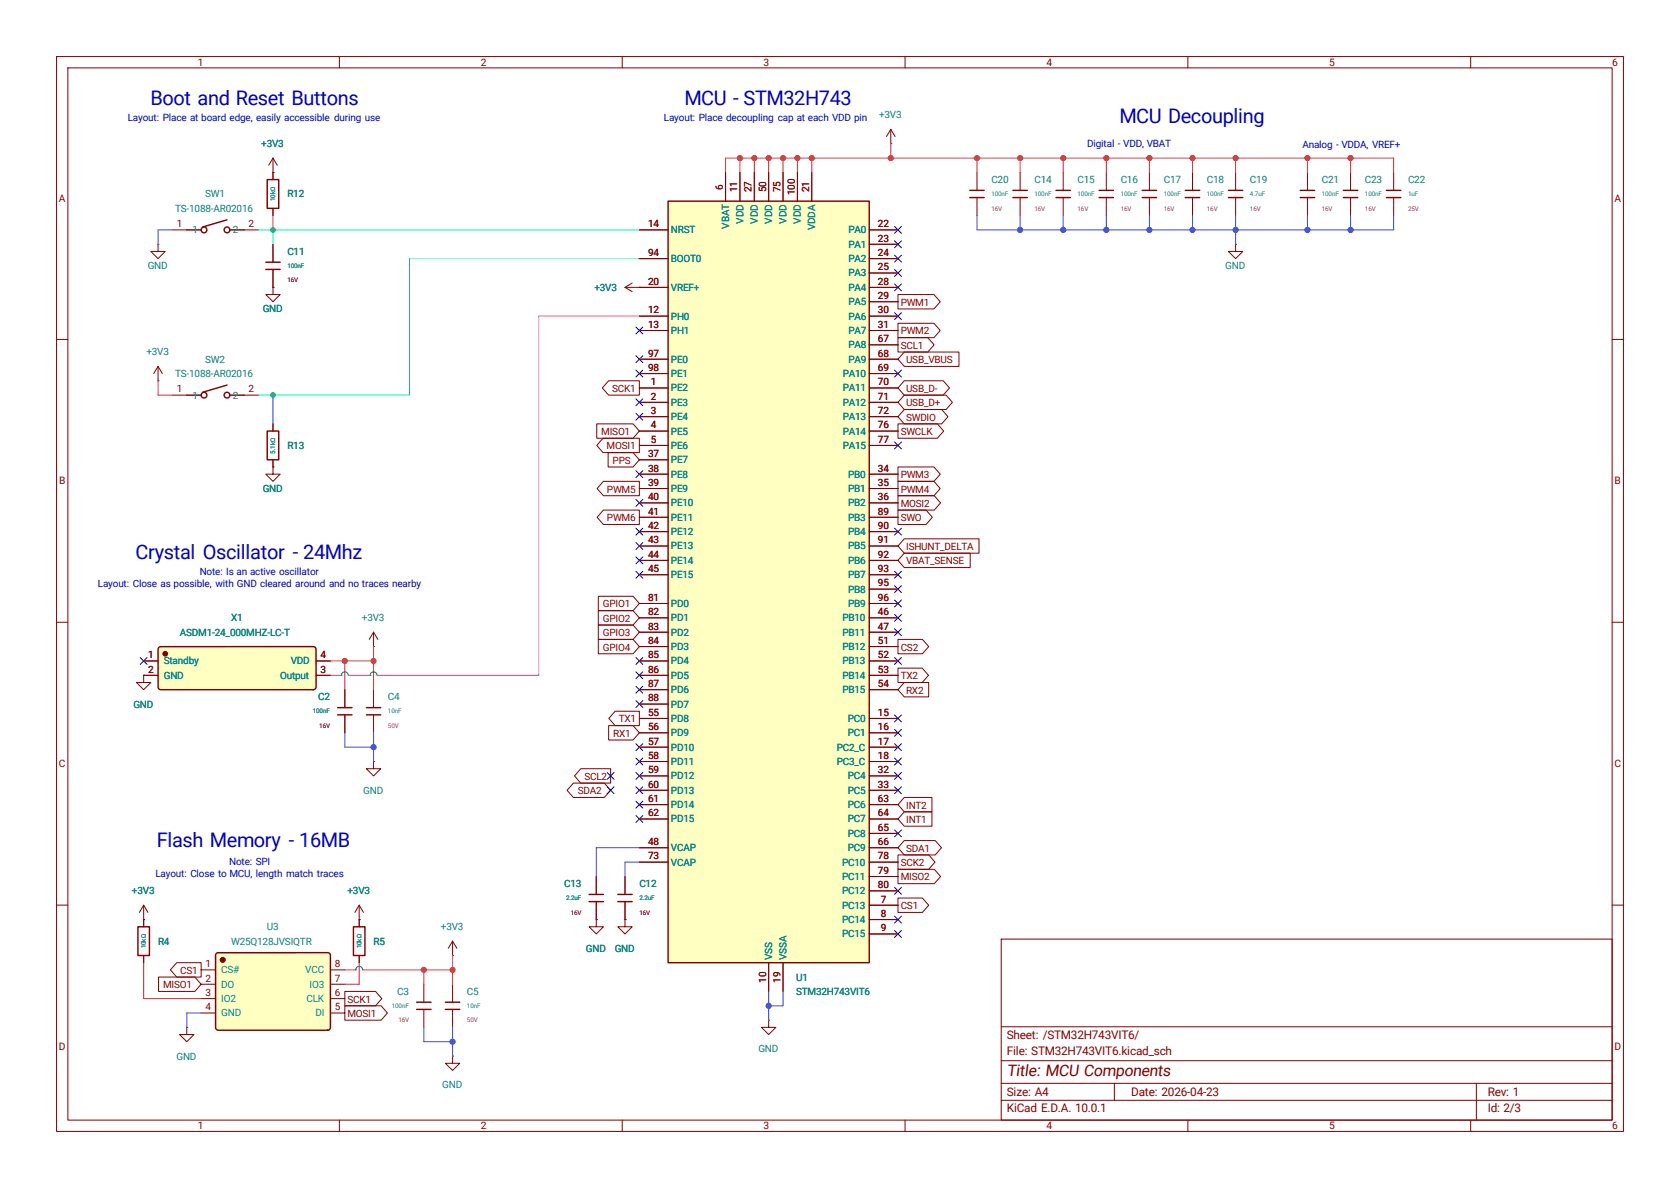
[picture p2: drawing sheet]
<svg xmlns="http://www.w3.org/2000/svg" width="297mm" height="210mm" viewBox="0 0 297 210" stroke-linecap="round" stroke-linejoin="round" font-family="sans-serif">
<g fill="none" stroke="#840000" stroke-width=".18">
<path d="M10 10h277v190h-277zM12 12h273v186h-273zM60 10v2M110 10v2M160 10v2M210 10v2M260 10v2M172.7 30.5v3.2M172.7 34.9v3.2M188 30.5v3.2M188 34.9v3.2M195.6 30.5v3.2"/>
<path d="M195.6 34.9v3.2M10 60h2M285 60h2M10 110h2M285 110h2M110.5 154.9v3.2M110.5 159.4v3.2M10 160h2M63.5 162.6v1.2M63.5 168.9v1.3M110.5 162.6v1.2h1.3l-1.3 1.3-1.3-1.3h1.3M110.5 162.6h.1"/>
<path d="M177 166h108v32h-108zM285 160h2M60 198v2M110 198v2M135.9 180.3v1.3h1.3l-1.3 1.3-1.3-1.3h1.3M135.9 180.3h.1M160 198v2M177 194.5h108M177 191.5h108M177 187.5h108M177 181.5h108M197 191.5v3"/>
<path d="M210 198v2M260 198v2M261 191.5v6.5"/>
</g>
<path d="M171.4 33.7h2.6M171.4 34.9h2.6M186.7 33.7h2.5M186.7 34.9h2.5M194.3 33.7h2.5M194.3 34.9h2.5M109.2 158.1h2.6M109.2 159.4h2.6M62.5 163.8h2v5.1h-2z" fill="none" stroke="#840000" stroke-width=".25"/>
<path d="M118.1 35.6h35.6v134.6h-35.6z" fill="#ffffc2"/>
<g fill="none" stroke="#840000" stroke-width=".25">
<path d="M118.1 35.6h35.6v134.6h-35.6zM217.2 33.7h2.5M217.2 34.9h2.5M245.1 33.7h2.5M245.1 34.9h2.5M33 69.9h2.6M40.1 68.1l-4.3 1.2M40.6 69.9h2.6M47.2 76.2h2.1v5.1h-2.1zM104.1 158.1h2.6M104.1 159.4h2.6M73.7 177.2h2.5"/>
<path d="M73.7 178.4h2.5"/>
<circle cx="36.1" cy="69.9" r=".51"/>
<circle cx="40.1" cy="69.9" r=".51"/>
</g>
<g fill="none" stroke="#840000" stroke-width=".18">
<path d="M128.3 30.5v5.1M130.8 30.5v5.1M133.3 30.5v5.1M135.9 30.5v5.1M138.4 30.5v5.1M141 30.5v5.1M143.5 30.5v5.1M218.4 30.5v3.2M218.4 34.9v3.2M246.4 30.5v3.2M246.4 34.9v3.2M27.9 43.2v1.3h1.3l-1.3 1.2-1.2-1.2h1.2"/>
<path d="M27.9 43.2h.1M48.3 50.8v1.3h1.2l-1.2 1.2-1.3-1.2h1.3M48.3 50.8h.1M110.5 50.8h7.6M110.5 50.8l1.3 .8M111.8 50l-1.3 .8M113 50.8h.1M113 55.9h5.1M113 58.4h5.1M113 40.6h5.1M113 45.7h5.1M153.7 55.9h5"/>
<path d="M153.7 58.4h5M153.7 40.6h5M153.7 50.8h5M153.7 43.2h5M153.7 45.7h5M153.7 48.3h5M153.7 53.3h5M27.9 67.3h.1M27.9 64.8l.8 1.2M27.9 64.8l-.7 1.2M27.9 64.8v2.5M30.5 69.9h2.5"/>
<path d="M43.2 69.9h2.5M48.3 74.9v1.3M113 68.6h5.1M113 71.1h5.1M113 73.7h5.1M113 76.2h5.1M113 78.7h5.1M113 63.5h5.1M113 66h5.1M153.7 68.6h5M153.7 71.1h5M153.7 73.7h5"/>
<path d="M153.7 76.2h5M153.7 78.7h5M153.7 61h5M153.7 63.5h5M153.7 66h5M48.3 82.6v1.2h1.2l-1.2 1.3-1.3-1.3h1.3M48.3 82.6h.1M48.3 81.3v1.3M113 83.8h5.1M113 86.4h5.1M113 88.9h5.1M113 81.3h5.1"/>
<path d="M113 91.4h5.1M113 94h5.1M113 96.5h5.1M113 99.1h5.1M153.7 83.8h5M153.7 86.4h5M153.7 88.9h5M153.7 91.4h5M153.7 94h5M153.7 96.5h5M153.7 99.1h5M113 101.6h5.1"/>
<path d="M113 109.2h5.1M113 111.8h5.1M113 114.3h5.1M113 116.8h5.1M113 119.4h5.1M113 106.7h5.1M153.7 101.6h5M153.7 109.2h5M153.7 111.8h5M153.7 114.3h5M153.7 116.8h5M153.7 119.4h5"/>
<path d="M153.7 106.7h5M153.7 104.1h5M113 127h5.1M113 129.5h5.1M113 132.1h5.1M113 134.6h5.1M113 137.2h5.1M113 139.7h5.1M113 121.9h5.1M113 124.5h5.1M153.7 127h5M153.7 129.5h5"/>
<path d="M153.7 132.1h5M153.7 134.6h5M153.7 137.2h5M153.7 139.7h5M153.7 121.9h5M105.4 154.9v3.2M105.4 159.4v3.2M113 149.9h5.1M113 142.2h5.1M113 144.8h5.1M113 152.4h5.1M153.7 149.9h5"/>
<path d="M153.7 142.2h5M153.7 144.8h5M153.7 147.3h5M153.7 152.4h5M153.7 154.9h5M153.7 157.5h5M74.9 174v3.2M74.9 178.4v3.2M105.4 162.6v1.2h1.3l-1.3 1.3-1.3-1.3h1.3M105.4 162.6h.1M135.9 170.2v5.1M138.4 170.2v5.1"/>
<path d="M153.7 160h5M153.7 162.6h5M153.7 165.1h5M80 186.7v1.3h1.3l-1.3 1.2-1.3-1.2h1.3M80 186.7h.1"/>
</g>
<path d="M28.1 114.4l.2-.1h27.2l.4 .4v6.7a.51 .51 0 0 1-.5 .5h-27.1l-.4-.4v-6.7z" fill="#ffffc2"/>
<circle cx="29.2" cy="115.6" r=".38" fill="#840000" stroke="#840000" stroke-width=".25"/>
<g fill="none" stroke="#840000" stroke-width=".25">
<path d="M40.1 38.9l-4.3 1.2M47.2 31.8h2.1v5h-2.1zM201.9 33.7h2.6M201.9 34.9h2.6M209.5 33.7h2.6M209.5 34.9h2.6M33 40.6h2.6M40.6 40.6h2.6M47 46.4h2.5M47 47.6h2.5M28.1 114.4l.2-.1h27.2l.4 .4v6.7a.51 .51 0 0 1-.5 .5h-27.1l-.4-.4v-6.7zM59.7 125.1h2.5"/>
<path d="M59.7 126.4h2.5M64.8 125.1h2.5M64.8 126.4h2.5M24.4 163.8h2v5.1h-2zM78.7 177.2h2.6M78.7 178.4h2.6"/>
<circle cx="36.1" cy="40.6" r=".51"/>
<circle cx="40.1" cy="40.6" r=".51"/>
</g>
<g fill="none" stroke="#840000" stroke-width=".18">
<path d="M48.3 30.5h.1M48.3 27.9v3.9M48.3 36.8v1.3M48.3 27.9l.7 1.3M48.3 27.9l-.8 1.3M157.5 25.4h.1M157.5 22.9l-.8 1.2M157.5 22.9l.7 1.2M157.5 22.9v2.5M203.2 30.5v3.2M203.2 34.9v3.2M210.8 30.5v3.2"/>
<path d="M210.8 34.9v3.2M30.5 40.6h2.5M43.2 40.6h2.5M48.3 43.2v3.2M48.3 47.6v3.2M25.4 119.4v1.3h1.3l-1.3 1.2-1.3-1.2h1.3M25.4 119.4h.1M25.4 116.8h2.5M25.4 119.4h2.5M55.9 116.8h2.5M55.9 119.4h2.5M66 114.3h.1"/>
<path d="M66 111.8l-.7 1.2M66 111.8l.8 1.2M66 111.8v2.5M61 121.9v3.2M61 126.4v3.1M66 134.6v1.3h1.3l-1.3 1.3-1.2-1.3h1.2M66 134.6h.1M66 121.9v3.2M66 126.4v3.1M25.4 162.6h.1M25.4 160l-.8 1.3M25.4 160l.8 1.3"/>
<path d="M25.4 160v3.8M25.4 168.9v1.3M63.5 162.6h.1M63.5 160l-.8 1.3M63.5 160l.8 1.3M63.5 160v2.6M80 168.9h.1M80 166.4v2.5M80 174v3.2M80 178.4v3.2M80 166.4l-.8 1.2M80 166.4l.8 1.2"/>
<path d="M33 181.6v1.3h1.3l-1.3 1.3-1.3-1.3h1.3M33 181.6h.1"/>
</g>
<path d="M38.2 168.6l.3-.2 19.7 .1 .2 .3v12.8a.51 .51 0 0 1-.5 .5l-19.6-.1-.2-.3v-12.8z" fill="#ffffc2"/>
<circle cx="39.4" cy="169.7" r=".38" fill="#840000" stroke="#840000" stroke-width=".25"/>
<path d="M179.1 33.7h2.5M179.1 34.9h2.5M229.9 33.7h2.5M229.9 34.9h2.5M237.5 33.7h2.5M237.5 34.9h2.5M38.2 168.6l.3-.2 19.7 .1 .2 .3v12.8a.51 .51 0 0 1-.5 .5l-19.6-.1-.2-.3v-12.8z" fill="none" stroke="#840000" stroke-width=".25"/>
<g fill="none" stroke="#840000" stroke-width=".18">
<path d="M48.3 30.5h.1M48.3 30.5v1.3M48.3 36.8v1.3M128.3 30.5v5.1M130.8 30.5v5.1M133.3 30.5v5.1M135.9 30.5v5.1M138.4 30.5v5.1M141 30.5v5.1M143.5 30.5v5.1M180.3 30.5v3.2M180.3 34.9v3.2"/>
<path d="M231.1 30.5v3.2M231.1 34.9v3.2M238.8 30.5v3.2M238.8 34.9v3.2M48.3 50.8h.1M48.3 43.2v3.2M48.3 47.6v3.2M113 50.8h.1M113 55.9h5.1M113 58.4h5.1M113 40.6h5.1M113 50.8h5.1"/>
<path d="M113 45.7h5.1M153.7 55.9h5M153.7 58.4h5M153.7 40.6h5M153.7 50.8h5M153.7 43.2h5M153.7 45.7h5M153.7 48.3h5M153.7 53.3h5M158.7 52.1h6.4l1.1 1.2-1.1 1.3h-6.4zM158.7 59.7h5.3l1.1 1.3-1.1 1.2h-5.3zM158.7 57.1h6.4l1.1 1.3-1.1 1.3h-6.4z"/>
<path d="M218.4 43.2v1.3h-1.2l1.2 1.2 1.3-1.2h-1.3M218.4 43.2h.1M48.3 74.9v1.3M105.5 74.9h6.4l1.1 1.3-1.1 1.3h-6.4zM106.6 77.5h6.4v2.5h-6.4l-1.1-1.3zM107.6 67.3h5.4v2.6h-5.4l-1.1-1.3zM113 68.6h5.1M113 71.1h5.1M113 73.7h5.1M113 76.2h5.1M113 78.7h5.1M113 63.5h5.1"/>
<path d="M113 66h5.1M153.7 68.6h5M153.7 71.1h5M153.7 73.7h5M153.7 76.2h5M153.7 78.7h5M153.7 61h5M153.7 63.5h5M153.7 66h5M158.7 74.9h7l1.1 1.3-1.1 1.3h-7zM159.9 72.4h6.6l1.1 1.3-1.1 1.2h-6.6l-1.2-1.2zM159.9 67.3h6.8l1.2 1.3-1.2 1.3h-6.8l-1.2-1.3z"/>
<path d="M159.9 69.8h7.4l1.1 1.3-1.1 1.3h-7.4l-1.2-1.3zM159.9 62.2h9.6v2.6h-9.6l-1.2-1.3zM48.3 82.6h.1M48.3 81.3v1.3M106.7 90.2h6.3v2.5h-6.3l-1.1-1.3zM106.7 85.1h6.3v2.5h-6.3l-1.1-1.2zM107.5 80h4.4l1.1 1.3-1.1 1.3h-4.4zM113 83.8h5.1M113 86.4h5.1M113 88.9h5.1M113 81.3h5.1M113 91.4h5.1"/>
<path d="M113 94h5.1M113 96.5h5.1M113 99.1h5.1M153.7 83.8h5M153.7 86.4h5M153.7 88.9h5M153.7 91.4h5M153.7 94h5M153.7 96.5h5M153.7 99.1h5M158.7 87.6h6.5l1.1 1.3-1.1 1.3h-6.5zM158.7 82.5h6.4l1.1 1.3-1.1 1.3h-6.4z"/>
<path d="M158.7 90.2h5l1.1 1.2-1.1 1.3h-5zM158.7 85.1h6.4l1.1 1.3-1.1 1.2h-6.4zM159.9 95.2h13.2v2.6h-13.2l-1.2-1.3zM159.9 97.8h11.6v2.5h-11.6l-1.2-1.2zM25.4 119.4h.1M25.4 116.8h2.5M25.4 119.4h2.5M55.9 116.8h2.5M55.9 119.4h2.5M105.8 105.4h6.1l1.1 1.3-1.1 1.3h-6.1zM105.8 113h6.1l1.1 1.3-1.1 1.3h-6.1zM105.8 107.9h6.1l1.1 1.3-1.1 1.3h-6.1z"/>
<path d="M105.8 110.5h6.1l1.1 1.3-1.1 1.2h-6.1zM113 101.6h5.1M113 109.2h5.1M113 111.8h5.1M113 114.3h5.1M113 116.8h5.1M113 119.4h5.1M113 106.7h5.1M153.7 101.6h5M153.7 109.2h5M153.7 111.8h5M153.7 114.3h5"/>
<path d="M153.7 116.8h5M153.7 119.4h5M153.7 106.7h5M153.7 104.1h5M158.7 118.1h4.3l1.1 1.3-1.1 1.3h-4.3zM158.7 113h4.4l1.1 1.3-1.1 1.3h-4.4zM61 121.9v3.2M61 126.4v3.1M101.4 138.4h5.4l1.1 1.3-1.1 1.3h-5.4l-1.1-1.3zM102.7 135.9h5.2v2.5h-5.2l-1.1-1.2zM107.6 128.3h4.3l1.1 1.2-1.1 1.3h-4.3zM108.7 125.7h4.3v2.6h-4.3l-1.1-1.3z"/>
<path d="M113 127h5.1M113 129.5h5.1M113 132.1h5.1M113 134.6h5.1M113 137.2h5.1M113 139.7h5.1M113 121.9h5.1M113 124.5h5.1M153.7 127h5M153.7 129.5h5M153.7 132.1h5M153.7 134.6h5"/>
<path d="M153.7 137.2h5M153.7 139.7h5M153.7 121.9h5M159.9 120.6h4.3v2.6h-4.3l-1.2-1.3zM105.4 154.9v3.2M105.4 159.4v3.2M110.5 154.9v3.2M110.5 159.4v3.2M113 149.9h5.1M113 142.2h5.1M113 144.8h5.1M113 152.4h5.1"/>
<path d="M153.7 149.9h5M153.7 142.2h5M153.7 144.8h5M153.7 147.3h5M153.7 152.4h5M153.7 154.9h5M153.7 157.5h5M158.7 153.7h6.5l1.1 1.2-1.1 1.3h-6.5zM158.7 151.1h5.5l1.1 1.3-1.1 1.3h-5.5zM158.7 158.7h4.4l1.1 1.3-1.1 1.3h-4.4zM159.9 141h4.9v2.5h-4.9l-1.2-1.3zM159.9 143.5h4.9v2.6h-4.9l-1.2-1.3z"/>
<path d="M159.9 148.6h5.4l1.1 1.3-1.1 1.2h-5.4l-1.2-1.2zM25.4 162.6h.1M25.4 162.6v1.2M25.4 168.9v1.3M28 172.7h6.4l1.2 1.3-1.2 1.3h-6.4zM31.2 170.2h4.4v2.5h-4.4l-1.1-1.2zM35.6 171.5h2.5M35.6 174h2.5M35.6 176.5h2.5M35.6 179.1h2.5M58.4 171.5h2.6M58.4 174h2.6"/>
<path d="M58.4 176.5h2.6M58.4 179.1h2.6M61 175.3h5.4l1.1 1.2-1.1 1.3h-5.4zM61 177.8h6.4l1.1 1.3-1.1 1.2h-6.4zM63.5 162.6h.1M63.5 162.6v1.2M63.5 168.9v1.3M105.4 162.6h.1M110.5 162.6h.1M135.9 170.2v5.1M138.4 170.2v5.1M153.7 160h5"/>
<path d="M153.7 162.6h5M153.7 165.1h5"/>
</g>
<g fill="none" stroke="#ff322e" stroke-width=".18">
<path d="M128.3 30.5v-2.6h118.1v2.6M130.8 27.9v2.6M133.3 27.9v2.6M135.9 27.9v2.6M138.4 27.9v2.6M141 27.9v2.6M143.5 27.9v2.6M157.5 25.4v2.5M172.7 27.9v2.6M180.3 27.9v2.6M188 27.9v2.6M195.6 27.9v2.6"/>
<path d="M203.2 27.9v2.6M210.8 27.9v2.6M218.4 27.9v2.6M231.1 27.9v2.6M238.8 27.9v2.6M27.9 67.3v2.6h2.6M58.4 116.8h7.6M61 116.8v5.1M66 114.3v7.6M25.4 170.2v6.3h10.2M61 171.5h1.9M62.9 171.5h.1"/>
<path d="M63.5 170.2v3.8h-2.5M64.1 171.5h15.9v2.5M74.9 171.5v2.5"/>
</g>
<path d="M113 55.9h-17.8v63.5h-28.6M58.4 119.4h2M60.4 119.4h.1M61.6 119.4h3.8M65.4 119.4h.1" fill="none" stroke="#ff27c5" stroke-width=".18"/>
<path d="M60.4 119.4a.61 .61 0 0 1 .6-.6 .61 .61 0 0 1 .6 .6M65.4 119.4a.61 .61 0 0 1 .6-.6 .61 .61 0 0 1 .6 .6M62.9 171.5a.61 .61 0 0 1 .6-.7 .61 .61 0 0 1 .6 .7" fill="none" stroke="#008400" stroke-width=".18"/>
<g fill="none" stroke="#2f45ff" stroke-width=".18">
<path d="M172.7 38.1v2.5h73.7v-2.5M180.3 38.1v2.5M188 38.1v2.5M195.6 38.1v2.5M203.2 38.1v2.5M210.8 38.1v2.5M218.4 38.1v5.1M231.1 38.1v2.5M238.8 38.1v2.5M30.5 40.6h-2.6v2.6M48.3 69.9v5M61 129.5v2.6h5"/>
<path d="M66 129.5v5.1M113 152.4h-2.5v2.5M113 149.9h-7.6v5M35.6 179.1h-2.6v2.5M135.9 175.3v5M138.4 175.3v2.5h-2.5M74.9 181.6v2.6h5.1M80 181.6v5.1"/>
</g>
<path d="M80 168.9v2.6" fill="none" stroke="#ff5a5d" stroke-width=".18"/>
<path d="M48.3 38.1v2.5" fill="none" stroke="#ff4337" stroke-width=".18"/>
<path d="M45.7 40.6h67.3M48.3 40.6v2.6M113 45.7h-40.6v24.2h-26.7" fill="none" stroke="#00ffa0" stroke-width=".18"/>
<g fill="none" stroke="#000084" stroke-width=".18">
<path d="M112.4 57.8l1.2 1.2M113.6 57.8l-1.2 1.2M158.1 40l1.3 1.2M158.1 47.7l1.3 1.2M158.1 42.6l1.3 1.2M158.1 50.2l1.3 1.2M158.1 45.1l1.3 1.2M158.1 55.3l1.3 1.2M159.4 55.3l-1.3 1.2M159.4 50.2l-1.3 1.2M159.4 47.7l-1.3 1.2M159.4 42.6l-1.3 1.2"/>
<path d="M159.4 40l-1.3 1.2M159.4 45.1l-1.3 1.2M112.4 62.9l1.2 1.2M112.4 73.1l1.2 1.2M112.4 65.4l1.2 1.2M112.4 70.5l1.2 1.2M113.6 62.9l-1.2 1.2M113.6 73.1l-1.2 1.2M113.6 65.4l-1.2 1.2M113.6 70.5l-1.2 1.2M158.1 65.4l1.3 1.2M158.1 78.1l1.3 1.2"/>
<path d="M159.4 65.4l-1.3 1.2M159.4 78.1l-1.3 1.2M112.4 98.5l1.2 1.2M112.4 95.9l1.2 1.2M112.4 93.4l1.2 1.2M112.4 88.3l1.2 1.2M112.4 83.2l1.2 1.2M113.6 98.5l-1.2 1.2M113.6 95.9l-1.2 1.2M113.6 93.4l-1.2 1.2M113.6 88.3l-1.2 1.2M113.6 83.2l-1.2 1.2"/>
<path d="M158.1 93.4l1.3 1.2M159.4 93.4l-1.3 1.2M24.8 116.2l1.2 1.2M26 116.2l-1.2 1.2M112.4 101l1.2 1.2M112.4 116.2l1.2 1.2M112.4 118.8l1.2 1.2M113.6 101l-1.2 1.2M113.6 116.2l-1.2 1.2M113.6 118.8l-1.2 1.2M158.1 106.1l1.3 1.2M158.1 108.6l1.3 1.2"/>
<path d="M158.1 111.2l1.3 1.2M158.1 103.5l1.3 1.2M158.1 101l1.3 1.2M158.1 116.2l1.3 1.2M159.4 106.1l-1.3 1.2M159.4 108.6l-1.3 1.2M159.4 111.2l-1.3 1.2M159.4 103.5l-1.3 1.2M159.4 101l-1.3 1.2M159.4 116.2l-1.3 1.2M107.3 136.6l1.3 1.2M107.3 139.1l1.3 1.2"/>
<path d="M108.6 139.1l-1.3 1.2M108.6 136.6l-1.3 1.2M112.4 134l1.2 1.2M112.4 136.6l1.2 1.2M112.4 123.9l1.2 1.2M112.4 139.1l1.2 1.2M112.4 131.5l1.2 1.2M112.4 121.3l1.2 1.2M113.6 134l-1.2 1.2M113.6 136.6l-1.2 1.2M113.6 131.5l-1.2 1.2M113.6 123.9l-1.2 1.2"/>
<path d="M113.6 139.1l-1.2 1.2M113.6 121.3l-1.2 1.2M158.1 139.1l1.3 1.2M158.1 126.4l1.3 1.2M158.1 128.9l1.3 1.2M158.1 136.6l1.3 1.2M158.1 134l1.3 1.2M158.1 131.5l1.3 1.2M159.4 139.1l-1.3 1.2M159.4 126.4l-1.3 1.2M159.4 128.9l-1.3 1.2M159.4 136.6l-1.3 1.2"/>
<path d="M159.4 134l-1.3 1.2M159.4 131.5l-1.3 1.2M112.4 141.6l1.2 1.2M112.4 144.2l1.2 1.2M113.6 141.6l-1.2 1.2M113.6 144.2l-1.2 1.2M158.1 156.9l1.3 1.2M158.1 146.7l1.3 1.2M159.4 156.9l-1.3 1.2M159.4 146.7l-1.3 1.2M158.1 162l1.3 1.2M158.1 164.5l1.3 1.2"/>
<path d="M159.4 162l-1.3 1.2M159.4 164.5l-1.3 1.2"/>
</g>
<g fill="#2f45ff" stroke="#2f45ff" stroke-width=".18">
<circle cx="135.9" cy="177.8" r=".46"/>
<circle cx="66" cy="132.1" r=".46"/>
<circle cx="80" cy="184.2" r=".46"/>
<circle cx="210.8" cy="40.6" r=".46"/>
<circle cx="203.2" cy="40.6" r=".46"/>
<circle cx="195.6" cy="40.6" r=".46"/>
<circle cx="180.3" cy="40.6" r=".46"/>
<circle cx="188" cy="40.6" r=".46"/>
<circle cx="238.8" cy="40.6" r=".46"/>
<circle cx="231.1" cy="40.6" r=".46"/>
<circle cx="218.4" cy="40.6" r=".46"/>
</g>
<g fill="#ff4337" stroke="#ff4337" stroke-width=".18">
<circle cx="61" cy="116.8" r=".46"/>
<circle cx="66" cy="116.8" r=".46"/>
<circle cx="80" cy="171.5" r=".46"/>
<circle cx="74.9" cy="171.5" r=".46"/>
<circle cx="172.7" cy="27.9" r=".46"/>
<circle cx="180.3" cy="27.9" r=".46"/>
</g>
<g fill="#ff322e" stroke="#ff322e" stroke-width=".18">
<circle cx="133.3" cy="27.9" r=".46"/>
<circle cx="138.4" cy="27.9" r=".46"/>
<circle cx="141" cy="27.9" r=".46"/>
<circle cx="135.9" cy="27.9" r=".46"/>
<circle cx="130.8" cy="27.9" r=".46"/>
<circle cx="143.5" cy="27.9" r=".46"/>
<circle cx="210.8" cy="27.9" r=".46"/>
<circle cx="218.4" cy="27.9" r=".46"/>
<circle cx="203.2" cy="27.9" r=".46"/>
<circle cx="195.6" cy="27.9" r=".46"/>
<circle cx="157.5" cy="27.9" r=".46"/>
<circle cx="188" cy="27.9" r=".46"/>
<circle cx="231.1" cy="27.9" r=".46"/>
<circle cx="238.8" cy="27.9" r=".46"/>
</g>
<g fill="#00ffa0" stroke="#00ffa0" stroke-width=".18">
<circle cx="48.3" cy="40.6" r=".46"/>
<circle cx="48.3" cy="69.9" r=".46"/>
</g>
<g font-size="3.5" fill="#0000c2">
<text x="26.6" y="18.6">Boot and Reset Buttons</text>
<text x="121" y="18.6">MCU - STM32H743</text>
<text x="197.9" y="21.7">MCU Decoupling</text>
<text x="24" y="98.9">Crystal Oscillator - 24Mhz</text>
<text x="27.7" y="149.7">Flash Memory - 16MB</text>
</g>
<text font-size="2.8" fill="#840000" x="178" y="190.3">Title: MCU Components</text>
<g font-size="2.1" fill="#840000">
<text x="178" y="183.7">Sheet: /STM32H743VIT6/</text>
<text x="178" y="186.4">File: STM32H743VIT6.kicad_sch</text>
<text x="178" y="196.6">KiCad E.D.A. 10.0.1</text>
<text x="178" y="193.8">Size: A4</text>
<text x="200" y="193.8">Date: 2026-04-23</text>
<text x="263" y="193.8">Rev: 1</text>
<text x="263" y="196.6">Id: 2/3</text>
</g>
<g font-size="1.8" fill="#840000">
<text x="35" y="11.6">1</text>
<text x="85" y="11.6">2</text>
<text x="135" y="11.6">3</text>
<text x="185" y="11.6">4</text>
<text x="235" y="11.6">5</text>
<text x="285" y="11.6">6</text>
<text x="10.4" y="35.6">A</text>
<text x="127.8" y="33.5" transform="rotate(-90 127.8 33.5)">6</text>
<text x="130.3" y="34" transform="rotate(-90 130.3 34)">11</text>
<text x="132.9" y="34" transform="rotate(-90 132.9 34)">27</text>
<text x="135.4" y="34" transform="rotate(-90 135.4 34)">50</text>
<text x="138" y="34" transform="rotate(-90 138 34)">75</text>
<text x="140.5" y="34.5" transform="rotate(-90 140.5 34.5)">100</text>
<text x="143" y="34" transform="rotate(-90 143 34)">21</text>
<text x="285.4" y="35.6">A</text>
<text x="31.3" y="40.2">1</text>
<text x="44" y="40.2">2</text>
<text x="114.6" y="40.2">14</text>
<text x="155.2" y="40.2">22</text>
<text x="114.6" y="45.3">94</text>
<text x="155.2" y="42.7">23</text>
<text x="155.2" y="45.3">24</text>
<text x="155.2" y="47.8">25</text>
<text x="114.6" y="50.3">20</text>
<text x="155.2" y="50.3">28</text>
<text x="155.2" y="52.9">29</text>
<text x="114.6" y="55.4">12</text>
<text x="114.6" y="58">13</text>
<text x="155.2" y="55.4">30</text>
<text x="155.2" y="58">31</text>
<text x="159.2" y="54">PWM1</text>
<text x="159.2" y="59.1">PWM2</text>
<text x="114.6" y="63">97</text>
<text x="114.6" y="65.6">98</text>
<text x="155.2" y="60.5">67</text>
<text x="155.2" y="63">68</text>
<text x="155.2" y="65.6">69</text>
<text x="159.2" y="61.7">SCL1</text>
<text x="160.2" y="64.2">USB_VBUS</text>
<text x="31.3" y="69.4">1</text>
<text x="44" y="69.4">2</text>
<text x="108.2" y="69.3">SCK1</text>
<text x="115.1" y="68.1">1</text>
<text x="115.1" y="70.7">2</text>
<text x="155.2" y="68.1">70</text>
<text x="155.2" y="70.7">71</text>
<text x="160.2" y="69.3">USB_D-</text>
<text x="160.2" y="71.8">USB_D+</text>
<text x="106.3" y="76.9">MISO1</text>
<text x="115.1" y="73.2">3</text>
<text x="115.1" y="75.7">4</text>
<text x="155.2" y="73.2">72</text>
<text x="155.2" y="75.7">76</text>
<text x="159.2" y="76.9">SWCLK</text>
<text x="160.2" y="74.4">SWDIO</text>
<text x="107.2" y="79.4">MOSI1</text>
<text x="108.3" y="82">PPS</text>
<text x="114.6" y="80.8">37</text>
<text x="114.6" y="83.4">38</text>
<text x="115.1" y="78.3">5</text>
<text x="155.2" y="83.4">34</text>
<text x="155.2" y="78.3">77</text>
<text x="10.4" y="85.6">B</text>
<text x="107.3" y="87.1">PWM5</text>
<text x="114.6" y="85.9">39</text>
<text x="114.6" y="88.4">40</text>
<text x="155.2" y="85.9">35</text>
<text x="155.2" y="88.4">36</text>
<text x="159.2" y="89.6">MOSI2</text>
<text x="159.2" y="84.5">PWM3</text>
<text x="159.2" y="87.1">PWM4</text>
<text x="285.4" y="85.6">B</text>
<text x="107.3" y="92.1">PWM6</text>
<text x="114.6" y="91">41</text>
<text x="114.6" y="93.5">42</text>
<text x="155.2" y="91">89</text>
<text x="155.2" y="93.5">90</text>
<text x="159.2" y="92.1">SWO</text>
<text x="114.6" y="96.1">43</text>
<text x="114.6" y="98.6">44</text>
<text x="114.6" y="101.1">45</text>
<text x="155.2" y="96.1">91</text>
<text x="155.2" y="98.6">92</text>
<text x="155.2" y="101.1">93</text>
<text x="160.2" y="97.2">ISHUNT_DELTA</text>
<text x="160.2" y="99.8">VBAT_SENSE</text>
<text x="106.6" y="107.4">GPIO1</text>
<text x="114.6" y="106.2">81</text>
<text x="155.2" y="103.7">95</text>
<text x="155.2" y="106.2">96</text>
<text x="106.6" y="109.9">GPIO2</text>
<text x="106.6" y="112.5">GPIO3</text>
<text x="114.6" y="108.8">82</text>
<text x="114.6" y="111.3">83</text>
<text x="114.6" y="113.8">84</text>
<text x="155.2" y="108.8">46</text>
<text x="155.2" y="111.3">47</text>
<text x="155.2" y="113.8">51</text>
<text x="26.2" y="116.4">1</text>
<text x="26.2" y="118.9">2</text>
<text x="56.7" y="118.9">3</text>
<text x="56.7" y="116.4">4</text>
<text x="106.6" y="115">GPIO4</text>
<text x="114.6" y="116.4">85</text>
<text x="114.6" y="118.9">86</text>
<text x="155.2" y="116.4">52</text>
<text x="155.2" y="118.9">53</text>
<text x="159.2" y="115">CS2</text>
<text x="114.6" y="121.5">87</text>
<text x="114.6" y="124">88</text>
<text x="155.2" y="121.5">54</text>
<text x="159.2" y="120.1">TX2</text>
<text x="160.2" y="122.6">RX2</text>
<text x="108.4" y="130.2">RX1</text>
<text x="109.4" y="127.7">TX1</text>
<text x="114.6" y="126.5">55</text>
<text x="114.6" y="129.1">56</text>
<text x="114.6" y="131.6">57</text>
<text x="155.2" y="126.5">15</text>
<text x="155.2" y="129.1">16</text>
<text x="155.2" y="131.6">17</text>
<text x="10.4" y="135.6">C</text>
<text x="103.3" y="137.9">SCL2</text>
<text x="114.6" y="134.2">58</text>
<text x="114.6" y="136.7">59</text>
<text x="155.2" y="134.2">18</text>
<text x="155.2" y="136.7">32</text>
<text x="285.4" y="135.6">C</text>
<text x="102.2" y="140.4">SDA2</text>
<text x="114.6" y="139.2">60</text>
<text x="114.6" y="141.8">61</text>
<text x="155.2" y="139.2">33</text>
<text x="155.2" y="141.8">63</text>
<text x="160.2" y="142.9">INT2</text>
<text x="114.6" y="149.4">48</text>
<text x="114.6" y="144.3">62</text>
<text x="155.2" y="144.3">64</text>
<text x="155.2" y="146.9">65</text>
<text x="155.2" y="149.4">66</text>
<text x="160.2" y="145.5">INT1</text>
<text x="114.6" y="151.9">73</text>
<text x="155.2" y="151.9">78</text>
<text x="155.2" y="154.5">79</text>
<text x="159.2" y="155.6">MISO2</text>
<text x="159.2" y="153.1">SCK2</text>
<text x="160.2" y="150.6">SDA1</text>
<text x="155.2" y="157">80</text>
<text x="155.7" y="159.6">7</text>
<text x="159.2" y="160.7">CS1</text>
<text x="155.7" y="162.1">8</text>
<text x="155.7" y="164.6">9</text>
<text x="31.9" y="172.2">CS1</text>
<text x="36.3" y="171">1</text>
<text x="36.3" y="173.5">2</text>
<text x="59.2" y="173.5">7</text>
<text x="59.2" y="171">8</text>
<text x="135.4" y="173.7" transform="rotate(-90 135.4 173.7)">10</text>
<text x="138" y="173.7" transform="rotate(-90 138 173.7)">19</text>
<text x="28.8" y="174.7">MISO1</text>
<text x="36.3" y="176.1">3</text>
<text x="36.3" y="178.6">4</text>
<text x="59.2" y="178.6">5</text>
<text x="59.2" y="176.1">6</text>
<text x="61.4" y="177.2">SCK1</text>
<text x="61.4" y="179.8">MOSI1</text>
<text x="10.4" y="185.6">D</text>
<text x="285.4" y="185.6">D</text>
<text x="35" y="199.6">1</text>
<text x="85" y="199.6">2</text>
<text x="135" y="199.6">3</text>
<text x="185" y="199.6">4</text>
<text x="235" y="199.6">5</text>
<text x="285" y="199.6">6</text>
</g>
<g font-size="1.8" fill="#0000c2">
<text x="22.6" y="21.4">Layout: Place at board edge, easily accessible during use</text>
<text x="117.4" y="21.4">Layout: Place decoupling cap at each VDD pin</text>
<text x="192.2" y="25.9">Digital - VDD, VBAT</text>
<text x="230.2" y="26.2">Analog - VDDA, VREF+</text>
<text x="35.3" y="101.6">Note: Is an active oscillator</text>
<text x="17.3" y="103.7">Layout: Close as possible, with GND cleared around and no traces nearby</text>
<text x="27.5" y="155">Layout: Close to MCU, length match traces</text>
<text x="40.5" y="152.9">Note: SPI</text>
</g>
<g font-size="1.8" fill="#008484">
<text x="155.4" y="20.9">+3V3</text>
<text x="46.2" y="26">+3V3</text>
<text x="36.3" y="34.9">SW1</text>
<text x="50.8" y="34.9">R12</text>
<text x="175.3" y="32.4">C20</text>
<text x="182.9" y="32.4">C14</text>
<text x="190.5" y="32.4">C15</text>
<text x="198.1" y="32.4">C16</text>
<text x="205.7" y="32.4">C17</text>
<text x="213.4" y="32.4">C18</text>
<text x="221" y="32.4">C19</text>
<text x="233.7" y="32.4">C21</text>
<text x="241.3" y="32.4">C23</text>
<text x="248.9" y="32.4">C22</text>
<text x="30.9" y="37.4">TS-1088-AR02016</text>
<text x="34" y="41.3">1</text>
<text x="41.2" y="41.3">2</text>
<text x="118.6" y="41.3">NRST</text>
<text x="128.9" y="40.4" transform="rotate(-90 128.9 40.4)">VBAT</text>
<text x="131.4" y="39.5" transform="rotate(-90 131.4 39.5)">VDD</text>
<text x="134" y="39.5" transform="rotate(-90 134 39.5)">VDD</text>
<text x="136.5" y="39.5" transform="rotate(-90 136.5 39.5)">VDD</text>
<text x="139" y="39.5" transform="rotate(-90 139 39.5)">VDD</text>
<text x="141.6" y="39.5" transform="rotate(-90 141.6 39.5)">VDD</text>
<text x="144.1" y="40.7" transform="rotate(-90 144.1 40.7)">VDDA</text>
<text x="150" y="41.3">PA0</text>
<text x="26.1" y="47.6">GND</text>
<text x="50.8" y="45.1">C11</text>
<text x="118.6" y="46.3">BOOT0</text>
<text x="150" y="43.8">PA1</text>
<text x="150" y="46.3">PA2</text>
<text x="216.6" y="47.6">GND</text>
<text x="105.1" y="51.4">+3V3</text>
<text x="118.6" y="51.4">VREF+</text>
<text x="150" y="48.9">PA3</text>
<text x="150" y="51.4">PA4</text>
<text x="150" y="54">PA5</text>
<text x="46.4" y="55.2">GND</text>
<text x="118.6" y="56.5">PH0</text>
<text x="118.6" y="59">PH1</text>
<text x="150" y="56.5">PA6</text>
<text x="150" y="59">PA7</text>
<text x="25.9" y="62.8">+3V3</text>
<text x="36.3" y="64.1">SW2</text>
<text x="118.6" y="64.1">PE0</text>
<text x="150" y="61.6">PA8</text>
<text x="150" y="64.1">PA9</text>
<text x="30.9" y="66.7">TS-1088-AR02016</text>
<text x="34" y="70.5">1</text>
<text x="41.2" y="70.5">2</text>
<text x="118.6" y="69.2">PE2</text>
<text x="118.6" y="71.7">PE3</text>
<text x="118.6" y="66.7">PE1</text>
<text x="149" y="66.7">PA10</text>
<text x="149" y="69.2">PA11</text>
<text x="149" y="71.7">PA12</text>
<text x="118.6" y="74.3">PE4</text>
<text x="118.6" y="76.8">PE5</text>
<text x="149" y="74.3">PA13</text>
<text x="149" y="76.8">PA14</text>
<text x="50.8" y="79.4">R13</text>
<text x="118.6" y="79.4">PE6</text>
<text x="118.6" y="81.9">PE7</text>
<text x="149" y="79.4">PA15</text>
<text x="46.4" y="87">GND</text>
<text x="118.6" y="84.4">PE8</text>
<text x="118.6" y="87">PE9</text>
<text x="118.6" y="89.5">PE10</text>
<text x="149.9" y="84.4">PB0</text>
<text x="149.9" y="87">PB1</text>
<text x="149.9" y="89.5">PB2</text>
<text x="118.6" y="92.1">PE11</text>
<text x="118.6" y="94.6">PE12</text>
<text x="149.9" y="92.1">PB3</text>
<text x="149.9" y="94.6">PB4</text>
<text x="118.6" y="97.1">PE13</text>
<text x="118.6" y="99.7">PE14</text>
<text x="149.9" y="97.1">PB5</text>
<text x="149.9" y="99.7">PB6</text>
<text x="118.6" y="102.2">PE15</text>
<text x="118.6" y="107.3">PD0</text>
<text x="149.9" y="102.2">PB7</text>
<text x="149.9" y="104.8">PB8</text>
<text x="149.9" y="107.3">PB9</text>
<text x="31.8" y="112.4">ASDM1-24_000MHZ-LC-T</text>
<text x="40.9" y="109.8">X1</text>
<text x="64" y="109.8">+3V3</text>
<text x="118.6" y="109.8">PD1</text>
<text x="118.6" y="112.4">PD2</text>
<text x="148.9" y="109.8">PB10</text>
<text x="148.9" y="112.4">PB11</text>
<text x="29" y="117.5">Standby</text>
<text x="29" y="120">GND</text>
<text x="49.5" y="120">Output</text>
<text x="51.4" y="117.5">VDD</text>
<text x="118.6" y="114.9">PD3</text>
<text x="118.6" y="117.5">PD4</text>
<text x="118.6" y="120">PD5</text>
<text x="148.9" y="114.9">PB12</text>
<text x="148.9" y="117.5">PB13</text>
<text x="148.9" y="120">PB14</text>
<text x="23.6" y="125.1">GND</text>
<text x="56.3" y="123.8">C2</text>
<text x="68.6" y="123.8">C4</text>
<text x="118.6" y="122.5">PD6</text>
<text x="118.6" y="125.1">PD7</text>
<text x="148.9" y="122.5">PB15</text>
<text x="118.6" y="127.6">PD8</text>
<text x="118.6" y="130.2">PD9</text>
<text x="149.9" y="127.6">PC0</text>
<text x="149.9" y="130.2">PC1</text>
<text x="118.6" y="132.7">PD10</text>
<text x="118.6" y="135.2">PD11</text>
<text x="118.6" y="137.8">PD12</text>
<text x="147.9" y="132.7">PC2_C</text>
<text x="147.9" y="135.2">PC3_C</text>
<text x="149.9" y="137.8">PC4</text>
<text x="64.2" y="140.3">GND</text>
<text x="118.6" y="140.3">PD13</text>
<text x="118.6" y="142.9">PD14</text>
<text x="149.9" y="140.3">PC5</text>
<text x="149.9" y="142.9">PC6</text>
<text x="118.6" y="145.4">PD15</text>
<text x="149.9" y="145.4">PC7</text>
<text x="149.9" y="147.9">PC8</text>
<text x="118.6" y="150.5">VCAP</text>
<text x="118.6" y="153">VCAP</text>
<text x="148.9" y="153">PC10</text>
<text x="148.9" y="155.6">PC11</text>
<text x="149.9" y="150.5">PC9</text>
<text x="23.3" y="158.1">+3V3</text>
<text x="61.4" y="158.1">+3V3</text>
<text x="99.7" y="156.8">C13</text>
<text x="113" y="156.8">C12</text>
<text x="148.9" y="160.6">PC13</text>
<text x="148.9" y="158.1">PC12</text>
<text x="27.9" y="167">R4</text>
<text x="40.9" y="167">W25Q128JVSIQTR</text>
<text x="47.2" y="164.4">U3</text>
<text x="66" y="167">R5</text>
<text x="77.9" y="164.4">+3V3</text>
<text x="148.9" y="163.2">PC14</text>
<text x="148.9" y="165.7">PC15</text>
<text x="39.1" y="172.1">CS#</text>
<text x="54" y="172.1">VCC</text>
<text x="103.6" y="168.3">GND</text>
<text x="108.7" y="168.3">GND</text>
<text x="136.5" y="169.7" transform="rotate(-90 136.5 169.7)">VSS</text>
<text x="139" y="169.7" transform="rotate(-90 139 169.7)">VSSA</text>
<text x="140.7" y="173.3">U1</text>
<text x="39.1" y="174.6">DO</text>
<text x="39.1" y="177.1">IO2</text>
<text x="39.1" y="179.7">GND</text>
<text x="54.2" y="177.1">CLK</text>
<text x="54.7" y="174.6">IO3</text>
<text x="55.8" y="179.7">DI</text>
<text x="70.2" y="175.9">C3</text>
<text x="82.5" y="175.9">C5</text>
<text x="140.7" y="175.9">STM32H743VIT6</text>
<text x="31.2" y="187.3">GND</text>
<text x="134.1" y="186">GND</text>
<text x="78.2" y="192.4">GND</text>
</g>
<g font-size="1.1" fill="#008484">
<text x="48.6" y="35.6" transform="rotate(-90 48.6 35.6)">10kΩ</text>
<text x="175.3" y="34.7">100nF</text>
<text x="182.9" y="34.7">100nF</text>
<text x="190.5" y="34.7">100nF</text>
<text x="198.1" y="34.7">100nF</text>
<text x="205.7" y="34.7">100nF</text>
<text x="213.4" y="34.7">100nF</text>
<text x="221" y="34.7">4.7uF</text>
<text x="233.7" y="34.7">100nF</text>
<text x="241.3" y="34.7">100nF</text>
<text x="248.9" y="34.7">1uF</text>
<text x="50.8" y="47.4">100nF</text>
<text x="48.6" y="80.2" transform="rotate(-90 48.6 80.2)">5.1kΩ</text>
<text x="55.3" y="126.1">100nF</text>
<text x="68.6" y="126.1">10nF</text>
<text x="100.1" y="159.1">2.2uF</text>
<text x="113" y="159.1">2.2uF</text>
<text x="25.8" y="167.7" transform="rotate(-90 25.8 167.7)">10kΩ</text>
<text x="63.9" y="167.7" transform="rotate(-90 63.9 167.7)">10kΩ</text>
<text x="69.3" y="178.2">100nF</text>
<text x="82.5" y="178.2">10nF</text>
</g>
<g font-size="1.1" fill="#840084">
<text x="175.3" y="37.2">16V</text>
<text x="182.9" y="37.2">16V</text>
<text x="190.5" y="37.2">16V</text>
<text x="198.1" y="37.2">16V</text>
<text x="205.7" y="37.2">16V</text>
<text x="213.4" y="37.2">16V</text>
<text x="221" y="37.2">16V</text>
<text x="233.7" y="37.2">16V</text>
<text x="241.3" y="37.2">16V</text>
<text x="248.9" y="37.2">25V</text>
<text x="50.8" y="49.9">16V</text>
<text x="56.5" y="128.7">16V</text>
<text x="68.6" y="128.7">50V</text>
<text x="100.9" y="161.7">16V</text>
<text x="113" y="161.7">16V</text>
<text x="70.4" y="180.7">16V</text>
<text x="82.5" y="180.7">50V</text>
</g>
</svg>
